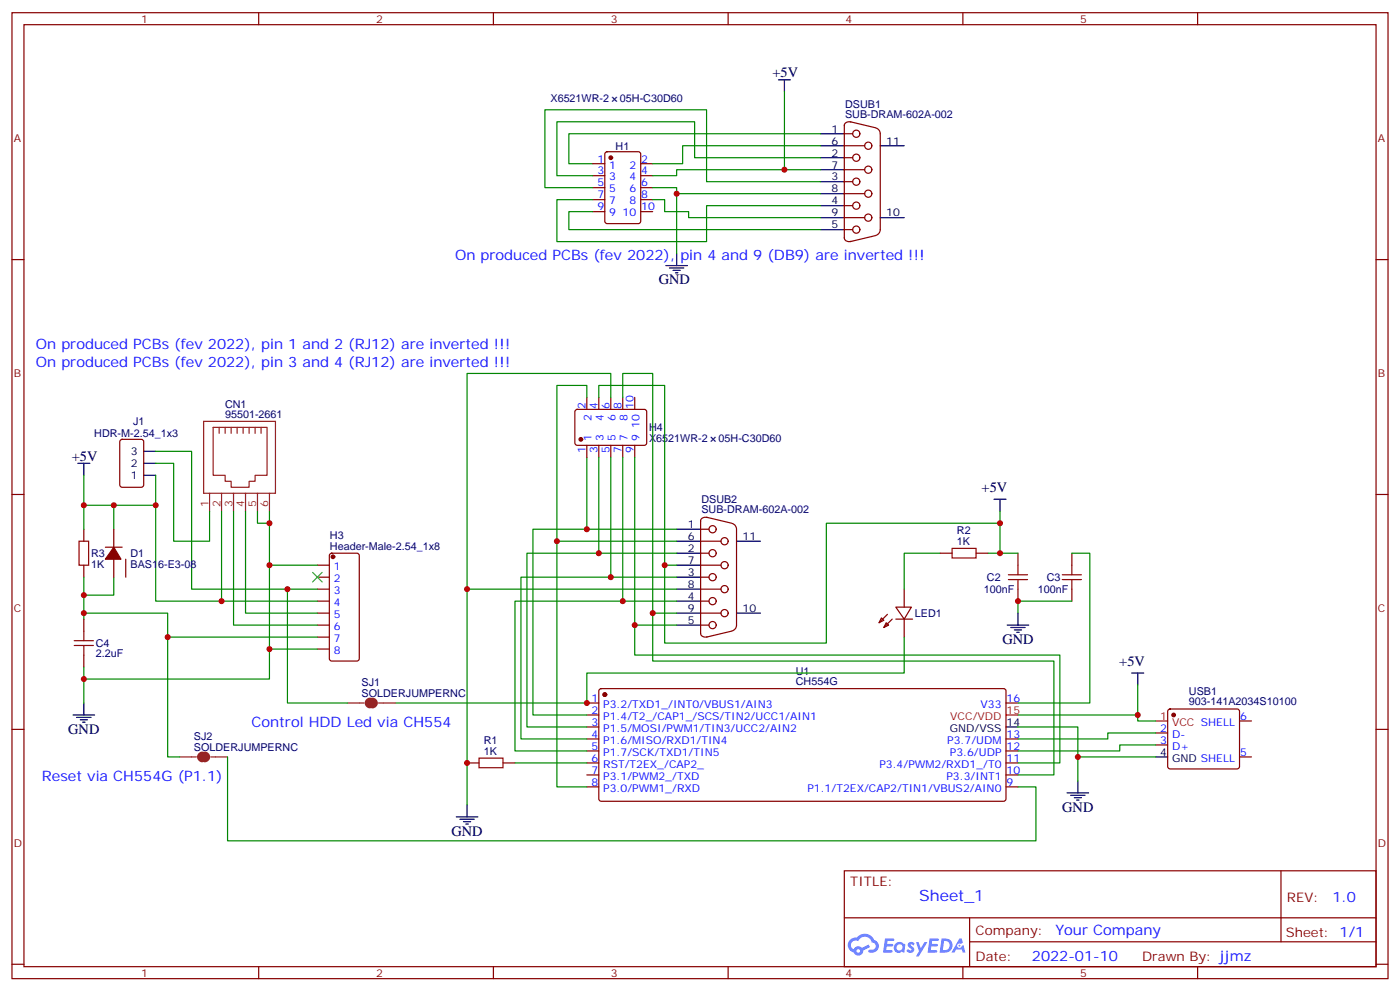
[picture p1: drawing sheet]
<svg xmlns="http://www.w3.org/2000/svg" width="412mm" height="292mm" viewBox="0 0 412 292" stroke-linecap="round" stroke-linejoin="round" font-family="sans-serif">
<g fill="none" stroke="#870000" stroke-width=".35">
<path d="M3.5 3.7h405.4v284.4h-405.4zM7.1 7.3h398.2v277.3h-398.2zM76.2 3.7v3.6M145.3 3.7v3.6M214.5 3.7v3.6M283.6 3.7v3.6M352.8 3.7v3.6M3.5 76.4h3.6M405.3 76.4h3.6M3.5 145.6h3.6M405.3 145.6h3.6M3.5 214.7h3.6"/>
<path d="M405.3 214.7h3.6M248.7 256.3h156.6v28.3h-156.6zM377.3 256.4v20.8M248.7 270.2h156.5M285.6 277.2h119.6M285.6 270.2v14.1M3.5 283.8h3.6M76.2 284.6v3.5M145.3 284.6v3.5M214.5 284.6v3.5M283.6 284.6v3.5M352.8 284.6v3.5"/>
<path d="M405.3 283.8h3.6"/>
</g>
<g fill="#5487ff">
<path d="M267.7 277.5a1.22 1.22 0 0 1 1.7 .3l-.4 .5a.47 .47 0 0 0-.3-.4 .47 .47 0 0 0-.5 .2l.1 .3a1.14 1.14 0 0 1 .8 1.7 1.14 1.14 0 0 1-1.9 0l-.2-.2 .5-.5 .7 .4a.29 .29 0 0 0 .3-.3 .29 .29 0 0 0-.2-.3 1.04 1.04 0 0 1-.6-1.7z"/>
<path d="M260.7 276.3h2.4l.3 .1-.2 .5-1.8 .1-.1 .9h1.5l.3 .3-.3 .4h-1.6l-.2 1.1h1.7l.2 .3-.2 .4h-2.6z"/>
<path d="M273.8 276.3h2.4l.3 .1-.1 .5-1.8 .1-.2 .9h1.6l.3 .3-.4 .4h-1.6l-.1 1.1h1.7l.2 .3-.2 .4h-2.6z"/>
<path d="M282.6 276.3h.7l.3 1.2-.6 .3a.69 .69 0 0 0-1 .3 .69 .69 0 0 0 .4 1 .69 .69 0 0 0 .9-.6l.5-.3 .6 2.2h-.8l-.2-.9h-1.8l-.5 .9h-.8z"/>
<path d="M269.8 277.3h.8l.6 1.9 1.1-1.9h.9l-2.6 4.2h-.8l.9-1.5z"/>
<path d="M277.4 276.3l-.6 4.1h1.3a2.11 2.11 0 0 0 2.5-2.1 2.11 2.11 0 0 0-2.5-2zM278.1 277a1.39 1.39 0 0 1 1.7 1.4 1.39 1.39 0 0 1-1.8 1.3h-.3z"/>
<path d="M263.7 277.9a1.54 1.54 0 0 0-.1 2.1 1.54 1.54 0 0 0 2.2 .2l.6 .2 .3-2.3-.2-.2-.4-.1a1.49 1.49 0 0 0-2.4 .1zM264 278.9a.94 .94 0 0 1 1.8 0 .94 .94 0 0 1-1.8 0z"/>
<path d="M250.4 276.6a2.18 2.18 0 0 0 1.1 3.8 1.44 1.44 0 0 0 1.6 .9 1.44 1.44 0 0 0 1.2-1.5l2-1-.5-.7-1.9 .9a1.47 1.47 0 0 0-2.4 .5 1.39 1.39 0 0 1-.7-2 1.39 1.39 0 0 1 2-.5 2.12 2.12 0 0 1 2.2-1.3 2.12 2.12 0 0 1 1.9 1.7 1.14 1.14 0 0 1 1.1 1.4 1.14 1.14 0 0 1-1.7 .8 .43 .43 0 0 0-.5 .3 .43 .43 0 0 0 .4 .5 1.98 1.98 0 0 0 2.5-1.2 1.98 1.98 0 0 0-1.2-2.5 3.1 3.1 0 0 0-5.3-.7l-.9 .1zM252.3 279.9a.55 .55 0 0 1 1.1 0 .55 .55 0 0 1-1.1 0z"/>
<circle cx="282.6" cy="278.4" r=".26"/>
</g>
<g fill="none" stroke="#870000" stroke-width=".35">
<path d="M248.7 36.9v33.2M248.7 39.4h2.5M250.5 35.8l7.4 1.8M250.6 35.9a1.31 1.31 0 0 0-1.9 1.1M258 37.7a1.77 1.77 0 0 1 1.3 1.7v28.2a1.77 1.77 0 0 1-1.3 1.7M174.6 48.2h3.6M174.6 51.7h3.6M174.6 58.8h3.6M174.6 55.2h3.6M178.4 44.9l.5-.2h9.1l.7 .4v20l-.4 .7h-9.4l-.7-.4v-20zM188.7 48.2h3.6M188.7 51.7h3.6"/>
<path d="M188.7 58.8h3.6M188.7 55.2h3.6M248.7 57h6M248.7 50h6M248.7 42.9h6M248.7 53.5h2.5M248.7 46.4h2.5M174.6 62.3h3.6M188.7 62.3h3.6M248.7 64.1h6M248.7 67.6h2.5M248.7 60.5h2.5"/>
<path d="M248.7 69.9a1.41 1.41 0 0 0 1.9 1.1M257.9 69.4l-7.4 1.7M172.9 117v3.5M176.4 117v3.5M179.9 117v3.5M183.4 117v3.5M187 117v3.5M35.5 129.5l.5-.2h5.6l.7 .5v12.9l-.4 .7h-5.9l-.7-.4v-13zM169.6 120.7l.4-.2 20.1 .1 .4 .6-.1 9.5-.6 .4-20-.1-.5-.6v-9.2zM172.9 131.1v3.5M176.4 131.1v3.5M179.9 131.1v3.5"/>
<path d="M183.4 131.1v3.5M187 131.1v3.5M24.7 155.8v3.5M33.5 155.8v5.3M206.4 153.3v33.2M206.4 159.3h6M206.4 155.8h2.4M208.1 152.3l7.4 1.7M208.3 152.3a1.31 1.31 0 0 0-1.9 1.1M215.7 154.1a1.77 1.77 0 0 1 1.3 1.7v28.2a1.77 1.77 0 0 1-1.3 1.7M24.7 166.4v3.5M31 161.1h5"/>
<path d="M33.5 164.6v5.3M37 164.6v5.3M93.5 173.4h3.5M93.5 166.4h3.5M93.5 177h3.5M93.5 169.9h3.5M97.2 163l.5-.2h7.4l.7 .5v30.6l-.4 .6-7.7 .1-.6-.5-.1-30.6zM206.4 173.4h6M206.4 166.4h6M206.4 177h2.4M206.4 169.9h2.4M206.4 162.8h2.4"/>
<path d="M263.9 178.7h4.6l-2.2 3.5zM266.3 173.4v5.3M276.9 162.8h3.6M287.5 162.8h3.5M299.9 162.8v3.6M299.9 173.4v3.6M315.7 162.8v3.6M315.7 173.4v3.6M24.7 182.2v3.6M24.7 192.8v3.6M93.5 180.5h3.5M93.5 184h3.5"/>
<path d="M93.5 187.5h3.5M93.5 191.1h3.5M206.4 180.5h6M206.4 184h2.4M206.4 186.4a1.41 1.41 0 0 0 1.9 1.1M215.5 185.8l-7.4 1.7M259.6 181.9l.7 .7-1.4 .7zM261.1 183.3l.7 .7-1.5 .7zM261.4 180.8l-2.5 2.5M262.8 182.2l-2.5 2.5M263.9 182.2h4.9M266.3 182.2v5.3"/>
<path d="M172.9 206.9h3.5M172.9 210.5h3.5M172.9 214h3.5M172.9 217.5h3.5M176.6 202.9l.5-.2 118.8 .1 .4 .6v32l-.7 .5-118.8-.1-.4-.6v-31.8zM296.3 206.9h3.6M296.3 217.5h3.6M340.4 219.3h3.6M340.4 215.8h3.6M344.2 208.9l.5-.2h19.7l.5 .2 .2 .5v16.2l-.2 .5-.5 .2h-19.7l-.5-.2-.2-.5v-16.2zM365.1 212.2h3.6M137.6 224.6h3.5"/>
<path d="M148.2 224.6h3.5M172.9 221.1h3.5M172.9 224.6h3.5M172.9 228.1h3.5M172.9 231.6h3.5M296.3 221.1h3.6M296.3 224.6h3.6M296.3 228.1h3.6M296.3 231.6h3.6M365.1 222.8h3.6"/>
<circle cx="252.2" cy="39.4" r="1.06"/>
<circle cx="252.2" cy="53.5" r="1.06"/>
<circle cx="252.2" cy="46.4" r="1.06"/>
<circle cx="255.8" cy="42.9" r="1.06"/>
<circle cx="255.8" cy="57" r="1.06"/>
<circle cx="255.8" cy="50" r="1.06"/>
<circle cx="252.2" cy="60.5" r="1.06"/>
<circle cx="252.2" cy="67.6" r="1.06"/>
<circle cx="255.8" cy="64.1" r="1.06"/>
<circle cx="209.9" cy="155.8" r="1.06"/>
<circle cx="213.4" cy="159.3" r="1.06"/>
<circle cx="209.9" cy="169.9" r="1.06"/>
<circle cx="209.9" cy="177" r="1.06"/>
<circle cx="209.9" cy="162.8" r="1.06"/>
<circle cx="213.4" cy="166.4" r="1.06"/>
<circle cx="213.4" cy="173.4" r="1.06"/>
<circle cx="209.9" cy="184" r="1.06"/>
<circle cx="213.4" cy="180.5" r="1.06"/>
</g>
<g fill="none" stroke="#000" stroke-width=".35">
<path d="M229.3 23.5h3.5M231.1 23.5v3.5M241.7 39.4h7M241.7 42.9h7M241.7 57h7M241.7 50h7M241.7 53.5h7M241.7 46.4h7M259.3 42.9h7M196.1 78.2h6.4M197.2 78.9h4.2M198.3 79.6h2.1"/>
<path d="M199.3 74.6v3.6M241.7 64.1h7M241.7 67.6h7M241.7 60.5h7M259.3 64.1h7M199 80.3h.7M22.9 136.4h3.6M24.7 136.4v3.5M42.3 136.4h3.6M42.3 132.9h3.6M42.3 139.9h3.6M199.3 159.3h7.1"/>
<path d="M199.3 155.8h7.1M217 159.3h7M292.8 147h3.5M294.6 147v3.5M199.3 173.4h7.1M199.3 166.4h7.1M199.3 177h7.1M199.3 169.9h7.1M199.3 162.8h7.1M199.3 180.5h7.1M199.3 184h7.1M217 180.5h7"/>
<path d="M296.7 184h6.3M297.7 184.7h4.3M298.8 185.4h2.1M299.5 186.1h.7M299.9 180.5v3.5M333.4 198.1h3.5M335.1 198.1v3.5M21.5 210.5h6.4M22.6 211.2h4.2M23.6 211.9h2.2M24.3 212.6h.7M24.7 206.9v3.6"/>
<path d="M296.3 214h3.6M137.6 236.9v3.6M314.3 233.4h6.4M315.4 234.1h4.2M316.4 234.8h2.2M317.1 235.5h.8M317.5 229.9v3.5M340.4 222.8h3.6M134.4 240.5h6.4M135.5 241.2h4.2M136.5 241.9h2.1M137.2 242.6h.7"/>
</g>
<g fill="none" stroke="#8c2424" stroke-width=".35">
<path d="M60 124h21.1v21.2h-21.1zM62.8 125.8h15.9v14.1h-3.6v1.8h-1.7v1.7h-5.3v-1.7h-1.8v-1.8h-3.5zM64.6 125.8v1.8M66.3 125.8v1.8M68.1 125.8v1.8M69.8 125.8v1.8M71.6 125.8v1.8M73.4 125.8v1.8M75.1 125.8v1.8M76.9 125.8v1.8M61.7 145.2v5.3M65.3 145.2v5.3"/>
<path d="M68.8 145.2v5.3M72.3 145.2v5.3M75.8 145.2v5.3M79.4 145.2v5.3M102.3 206.9h4.9M111.5 206.9h4.9M52.9 222.8h5M62.1 222.8h4.9"/>
</g>
<path d="M296.3 210.5h3.6M340.4 212.2h3.6" fill="none" stroke="#f00" stroke-width=".35"/>
<g fill="#870000" stroke="#870000" stroke-width=".35">
<path d="M33.5 161.1l2.1 3.5h-4.6z"/>
<circle cx="345.7" cy="210.5" r=".53"/>
<circle cx="178.2" cy="204.5" r=".53"/>
<circle cx="98.1" cy="163.9" r=".53"/>
<circle cx="171.1" cy="129.3" r=".53"/>
<circle cx="179.9" cy="46.4" r=".53"/>
</g>
<g fill="none" stroke="#008700" stroke-width=".35">
<path d="M231.1 27v23h10.6M241.7 39.4h-74.1v8.8h7M174.6 58.8h-10.6v12.3h44.1v-10.6h33.6M192.3 55.2h7v1.8h42.4M192.3 58.8h3.5v3.5h7v1.8h38.9M199.3 57v17.6M231.1 50h-31.8v1.7h-7M241.7 42.9h-40.6v5.3h-8.8M241.7 46.4h-37.1v-10.6h-40.6v15.9h10.6M241.7 53.5h-33.6v-21.2h-47.6v22.9h14.1M174.6 62.3h-7v5.3h74.1M172.9 117v-3.5h-8.9v45.8"/>
<path d="M176.4 117v-3.5h19.4v52.9M179.9 117v-7.1h-42.3v63.5M183.4 117v-7.1h8.9v70.6M24.7 139.9v8.8M45.9 136.4h5.3v22.9h10.5v-8.8M45.9 132.9h10.5v40.5h28.3M45.9 139.9v8.8M172.9 134.6v21.2M176.4 134.6v28.2M179.9 134.6v35.3M183.4 134.6v42.4M187 134.6v49.4"/>
<path d="M24.7 155.8v-7.1h8.8v7.1M33.5 148.7h12.4v28.3h19.4M65.3 150.5v26.5h28.2M68.8 150.5v33.5h24.7M72.3 150.5v30h21.2M75.8 150.5v3.5h3.6v-3.5M79.4 154v37.1h14.1M199.3 155.8h-42.3v54.7h15.9M199.3 159.3h-35.3v72.3h8.9M294.6 154h-51.2v35.3h-47.6v-22.9h3.5M294.6 150.5v12.3h-3.6M24.7 169.9v12.3"/>
<path d="M33.5 169.9v5.3h-8.8M79.4 166.4h14.1M93.5 173.4h-8.8v33.5h17.6M199.3 162.8h-44.1v51.2h17.7M199.3 169.9h-45.8v47.6h19.4M199.3 177h-47.6v44.1h21.2M199.3 173.4h-61.7v63.5M276.9 162.8h-10.6v10.6M294.6 162.8h5.3M315.7 177h-15.8v3.5M315.7 162.8h5.3v44.1h-21.1M24.7 180.5h24.7v7h44.1"/>
<path d="M24.7 196.4v10.5M49.4 187.5v35.3h3.5M79.4 191.1v8.8h-54.7M199.3 184h-12.3v8.8h125.2v31.8h-12.3M199.3 180.5h-7v14.1h118.1v33.5h-10.5M266.3 187.5v10.6h-93.4v8.8h-56.5M299.9 210.5h35.2v1.7h5.3M299.9 214h17.6v8.8h22.9M335.1 201.6v8.9M340.4 215.8h-14.1v1.7h-26.4M340.4 219.3h-10.6v1.8h-29.9M67 222.8v24.7h238.2v-15.9h-5.3"/>
<path d="M151.7 224.6h21.2M317.5 222.8v7.1"/>
</g>
<g fill="none" stroke="#a10000" stroke-width=".35">
<path d="M23.3 159.3h2.8v7.1h-2.8zM280.5 161.4h7v2.9h-7zM297 170.6h5.7M297 169.2h5.7M299.9 166.4v2.8M299.9 170.6v2.8M312.9 170.6h5.7M312.9 169.2h5.7M315.7 166.4v2.8M315.7 170.6v2.8M21.9 188.6h5.6M21.9 190h5.6"/>
<path d="M24.7 185.8v2.8M24.7 190v2.8M141.1 223.2h7.1v2.8h-7.1z"/>
</g>
<path d="M92.1 168.5l2.8 2.8M94.9 168.5l-2.8 2.8" fill="none" stroke="#3c3" stroke-width=".35"/>
<path d="M109 206.2a.71 .71 0 0 0-.7 .7 .71 .71 0 0 0 .7 .7M109.7 206.2a.71 .71 0 0 1 .7 .7 .71 .71 0 0 1-.7 .7M59.6 222.1a.71 .71 0 0 0-.7 .7 .71 .71 0 0 0 .7 .7M60.3 222.1a.71 .71 0 0 1 .7 .7 .71 .71 0 0 1-.7 .7" fill="none" stroke="#8c2424" stroke-width="1.8"/>
<g fill="#c00">
<circle cx="172.9" cy="155.8" r=".88"/>
<circle cx="79.4" cy="154" r=".88"/>
<circle cx="79.4" cy="166.4" r=".88"/>
<circle cx="24.7" cy="175.2" r=".88"/>
<circle cx="24.7" cy="148.7" r=".88"/>
<circle cx="24.7" cy="180.5" r=".88"/>
<circle cx="33.5" cy="148.7" r=".88"/>
<circle cx="79.4" cy="191.1" r=".88"/>
<circle cx="24.7" cy="199.9" r=".88"/>
<circle cx="317.5" cy="222.8" r=".88"/>
<circle cx="137.6" cy="224.6" r=".88"/>
<circle cx="299.9" cy="177" r=".88"/>
<circle cx="335.1" cy="210.5" r=".88"/>
<circle cx="172.9" cy="206.9" r=".88"/>
<circle cx="49.4" cy="187.5" r=".88"/>
<circle cx="294.6" cy="162.8" r=".88"/>
<circle cx="294.6" cy="154" r=".88"/>
<circle cx="45.9" cy="148.7" r=".88"/>
<circle cx="84.7" cy="173.4" r=".88"/>
<circle cx="231.1" cy="50" r=".88"/>
<circle cx="199.3" cy="57" r=".88"/>
<circle cx="164" cy="159.3" r=".88"/>
<circle cx="176.4" cy="162.8" r=".88"/>
<circle cx="195.8" cy="166.4" r=".88"/>
<circle cx="179.9" cy="169.9" r=".88"/>
<circle cx="137.6" cy="173.4" r=".88"/>
<circle cx="183.4" cy="177" r=".88"/>
<circle cx="192.3" cy="180.5" r=".88"/>
<circle cx="187" cy="184" r=".88"/>
<circle cx="65.3" cy="177" r=".88"/>
</g>
<text font-size="4.6" fill="#00f" x="270.8" y="265.4">Sheet_1</text>
<g font-size="4.2">
<text x="227.5" y="22.8">+5V</text>
<text x="194" y="83.5">GND</text>
<text x="21.2" y="135.7">+5V</text>
<text x="289.1" y="144.9">+5V</text>
<text x="295.3" y="189.7">GND</text>
<text x="329.7" y="196">+5V</text>
<text x="20.1" y="216.1">GND</text>
<text x="312.9" y="239">GND</text>
<text x="133" y="246.1">GND</text>
</g>
<g font-size="4.2" fill="#00f">
<text x="134.1" y="76.4">On produced PCBs (fev 2022), pin 4 and 9 (DB9) are inverted !!!</text>
<text x="10.6" y="102.9">On produced PCBs (fev 2022), pin 1 and 2 (RJ12) are inverted !!!</text>
<text x="10.6" y="108.2">On produced PCBs (fev 2022), pin 3 and 4 (RJ12) are inverted !!!</text>
<text x="74.1" y="214">Control HDD Led via CH554</text>
<text x="12.3" y="229.9">Reset via CH554G (P1.1)</text>
<text x="392.5" y="265.6">1.0</text>
<text x="310.9" y="275.2">Your Company</text>
<text x="304" y="283">2022-01-10</text>
</g>
<g font-size="3.9" fill="#800">
<text x="250.5" y="260.9">TITLE:</text>
<text x="379.1" y="265.6">REV:</text>
<text x="287.4" y="275.1">Company:</text>
<text x="378.7" y="275.7">Sheet: 1/1</text>
<text x="287.4" y="282.8">Date:</text>
<text x="336.4" y="282.9">Draw</text>
<text x="346.6" y="282.9">n By: jjmz</text>
</g>
<g font-size="3.2" fill="#800">
<text x="41.6" y="6.7">1</text>
<text x="110.8" y="6.7">2</text>
<text x="179.9" y="6.7">3</text>
<text x="249.1" y="6.7">4</text>
<text x="318.2" y="6.7">5</text>
<text x="4.1" y="41.8">A</text>
<text x="405.9" y="41.8">A</text>
<text x="4.1" y="111">B</text>
<text x="405.9" y="111">B</text>
<text x="4.1" y="180.1">C</text>
<text x="405.9" y="180.1">C</text>
<text x="4.1" y="249.3">D</text>
<text x="405.9" y="249.3">D</text>
<text x="41.6" y="287.5">1</text>
<text x="110.8" y="287.5">2</text>
<text x="179.9" y="287.5">3</text>
<text x="249.1" y="287.5">4</text>
<text x="318.2" y="287.5">5</text>
</g>
<g font-size="3.2" fill="#000080">
<text x="162.2" y="29.9">X6521WR-2</text>
<text x="182.6" y="29.9">05H-C30D60</text>
<text x="248.9" y="34.7">SUB-DRAM-602A-002</text>
<text x="248.9" y="31.7">DSUB1</text>
<text x="181.3" y="44">H1</text>
<text x="39.2" y="125.1">J1</text>
<text x="66.3" y="123">95501-2661</text>
<text x="66.3" y="120">CN1</text>
<text x="27.8" y="128.7">HDR-M-2.54_1x3</text>
<text x="191.2" y="130">X6521WR-2</text>
<text x="191.2" y="126.9">H4</text>
<text x="211.7" y="130">05H-C30D60</text>
<text x="206.6" y="148.1">DSUB2</text>
<text x="206.6" y="151.1">SUB-DRAM-602A-002</text>
<text x="97.2" y="161.8">Header-Male-2.54_1x8</text>
<text x="97.2" y="158.6">H3</text>
<text x="281.9" y="160.4">1K</text>
<text x="281.9" y="157.2">R2</text>
<text x="26.8" y="167.1">1K</text>
<text x="26.8" y="163.9">R3</text>
<text x="38.5" y="167.1">BAS16-E3-08</text>
<text x="38.5" y="163.9">D1</text>
<text x="290.7" y="171">C2</text>
<text x="308.3" y="171">C3</text>
<text x="289.9" y="174.5">100nF</text>
<text x="305.7" y="174.5">100nF</text>
<text x="269.5" y="181.6">LED1</text>
<text x="28.2" y="190.4">C4</text>
<text x="28.2" y="193.5">2.2uF</text>
<text x="106.5" y="202">SJ1</text>
<text x="234.4" y="201.6">CH554G</text>
<text x="234.4" y="198.7">U1</text>
<text x="106.5" y="205.2">SOLDERJUMPERNC</text>
<text x="350.2" y="207.5">903-141A2034S10100</text>
<text x="350.2" y="204.6">USB1</text>
<text x="57.1" y="221.1">SOLDERJUMPERNC</text>
<text x="57.1" y="217.9">SJ2</text>
<text x="142.5" y="218.9">R1</text>
<text x="142.5" y="222.1">1K</text>
</g>
<g font-size="3.2">
<text x="244.9" y="39">1</text>
<text x="244.9" y="42.5">6</text>
<text x="244.9" y="46.1">2</text>
<text x="261.1" y="42.5">11</text>
<text x="244.9" y="49.6">7</text>
<text x="244.9" y="53.1">3</text>
<text x="244.9" y="56.7">8</text>
<text x="244.9" y="63.7">9</text>
<text x="244.9" y="60.2">4</text>
<text x="261.1" y="63.7">10</text>
<text x="244.9" y="67.2">5</text>
<text x="38.6" y="133.9">3</text>
<text x="38.6" y="137.4">2</text>
<text x="38.6" y="141">1</text>
<text x="202.6" y="155.4">1</text>
<text x="202.6" y="159">6</text>
<text x="218.7" y="159">11</text>
<text x="202.6" y="166">7</text>
<text x="202.6" y="162.5">2</text>
<text x="202.6" y="173.1">8</text>
<text x="202.6" y="169.5">3</text>
<text x="202.6" y="176.6">4</text>
<text x="202.6" y="180.1">9</text>
<text x="202.6" y="183.7">5</text>
<text x="218.7" y="180.1">10</text>
<text x="279.8" y="215.4">GND/VSS</text>
<text x="296.5" y="213.6">14</text>
<text x="341.8" y="222.5">4</text>
<text x="345.3" y="224.2">GND SHELL</text>
</g>
<g font-size="3.2" fill="#00f">
<text x="176" y="47.8">1</text>
<text x="188.9" y="47.8">2</text>
<text x="176" y="51.4">3</text>
<text x="179.5" y="49.6">1</text>
<text x="179.5" y="53.1">3</text>
<text x="185.4" y="53.1">4</text>
<text x="185.4" y="49.6">2</text>
<text x="188.9" y="51.4">4</text>
<text x="176" y="54.9">5</text>
<text x="176" y="58.4">7</text>
<text x="179.5" y="56.7">5</text>
<text x="185.4" y="56.7">6</text>
<text x="188.9" y="58.4">8</text>
<text x="188.9" y="54.9">6</text>
<text x="176" y="61.9">9</text>
<text x="179.5" y="60.2">7</text>
<text x="179.5" y="63.7">9</text>
<text x="183.4" y="63.7">10</text>
<text x="185.4" y="60.2">8</text>
<text x="188.9" y="61.9">10</text>
<text x="172.5" y="120.3" transform="rotate(-90 172.5 120.3)">2</text>
<text x="174.3" y="123.8" transform="rotate(-90 174.3 123.8)">2</text>
<text x="176" y="120.3" transform="rotate(-90 176 120.3)">4</text>
<text x="177.8" y="123.8" transform="rotate(-90 177.8 123.8)">4</text>
<text x="179.6" y="120.3" transform="rotate(-90 179.6 120.3)">6</text>
<text x="181.3" y="123.8" transform="rotate(-90 181.3 123.8)">6</text>
<text x="183.1" y="120.3" transform="rotate(-90 183.1 120.3)">8</text>
<text x="184.9" y="123.8" transform="rotate(-90 184.9 123.8)">8</text>
<text x="186.6" y="120.3" transform="rotate(-90 186.6 120.3)">10</text>
<text x="188.4" y="125.8" transform="rotate(-90 188.4 125.8)">10</text>
<text x="174.3" y="129.8" transform="rotate(-90 174.3 129.8)">1</text>
<text x="177.8" y="129.8" transform="rotate(-90 177.8 129.8)">3</text>
<text x="181.3" y="129.8" transform="rotate(-90 181.3 129.8)">5</text>
<text x="184.9" y="129.8" transform="rotate(-90 184.9 129.8)">7</text>
<text x="188.4" y="129.8" transform="rotate(-90 188.4 129.8)">9</text>
<text x="172.5" y="133.3" transform="rotate(-90 172.5 133.3)">1</text>
<text x="176" y="133.3" transform="rotate(-90 176 133.3)">3</text>
<text x="179.6" y="133.3" transform="rotate(-90 179.6 133.3)">5</text>
<text x="183.1" y="133.3" transform="rotate(-90 183.1 133.3)">7</text>
<text x="186.6" y="133.3" transform="rotate(-90 186.6 133.3)">9</text>
<text x="98.3" y="167.8">1</text>
<text x="98.3" y="171.3">2</text>
<text x="98.3" y="174.8">3</text>
<text x="98.3" y="178.4">4</text>
<text x="98.3" y="181.9">5</text>
<text x="98.3" y="185.4">6</text>
<text x="98.3" y="188.9">7</text>
<text x="98.3" y="192.5">8</text>
<text x="174.2" y="206.6">1</text>
<text x="177.7" y="208.4">P3.2/TXD1_/INT0/VBUS1/AIN3</text>
<text x="288.8" y="208.4">V33</text>
<text x="296.5" y="206.6">16</text>
<text x="174.2" y="210.1">2</text>
<text x="174.2" y="213.6">3</text>
<text x="177.7" y="211.9">P1.4/T2_/CAP1_/SCS/TIN2/UCC1/AIN1</text>
<text x="177.7" y="215.4">P1.5/MOSI/PWM1/TIN3/UCC2/AIN2</text>
<text x="341.8" y="215.4">2</text>
<text x="365.3" y="211.9">6</text>
<text x="174.2" y="217.2">4</text>
<text x="174.2" y="220.7">5</text>
<text x="177.7" y="218.9">P1.6/MISO/RXD1/TIN4</text>
<text x="279" y="218.9">P3.7/UDM</text>
<text x="296.5" y="220.7">12</text>
<text x="296.5" y="217.2">13</text>
<text x="341.8" y="218.9">3</text>
<text x="345.3" y="220.7">D+</text>
<text x="345.3" y="217.2">D-</text>
<text x="174.2" y="224.2">6</text>
<text x="174.2" y="227.8">7</text>
<text x="177.7" y="222.5">P1.7/SCK/TXD1/TIN5</text>
<text x="177.7" y="226">RST/T2EX_/CAP2_</text>
<text x="259" y="226">P3.4/PWM2/RXD1_/T0</text>
<text x="279.8" y="222.5">P3.6/UDP</text>
<text x="296.5" y="227.8">10</text>
<text x="296.5" y="224.2">11</text>
<text x="365.3" y="222.5">5</text>
<text x="174.2" y="231.3">8</text>
<text x="177.7" y="229.5">P3.1/PWM2_/TXD</text>
<text x="177.7" y="233">P3.0/PWM1_/RXD</text>
<text x="237.8" y="233">P1.1/T2EX/CAP2/TIN1/VBUS2/AIN0</text>
<text x="278.8" y="229.5">P3.3/INT1</text>
<text x="296.5" y="231.3">9</text>
</g>
<g font-size="3.2" fill="#8d2323">
<text x="61.4" y="149.3" transform="rotate(-90 61.4 149.3)">1</text>
<text x="64.9" y="149.3" transform="rotate(-90 64.9 149.3)">2</text>
<text x="68.4" y="149.3" transform="rotate(-90 68.4 149.3)">3</text>
<text x="72" y="149.3" transform="rotate(-90 72 149.3)">4</text>
<text x="75.5" y="149.3" transform="rotate(-90 75.5 149.3)">5</text>
<text x="79" y="149.3" transform="rotate(-90 79 149.3)">6</text>
</g>
<g font-size="3.2" fill="#f00">
<text x="279.9" y="211.9">VCC/VDD</text>
<text x="296.5" y="210.1">15</text>
<text x="341.8" y="211.9">1</text>
<text x="345.3" y="213.6">VCC SHELL</text>
</g>
</svg>
